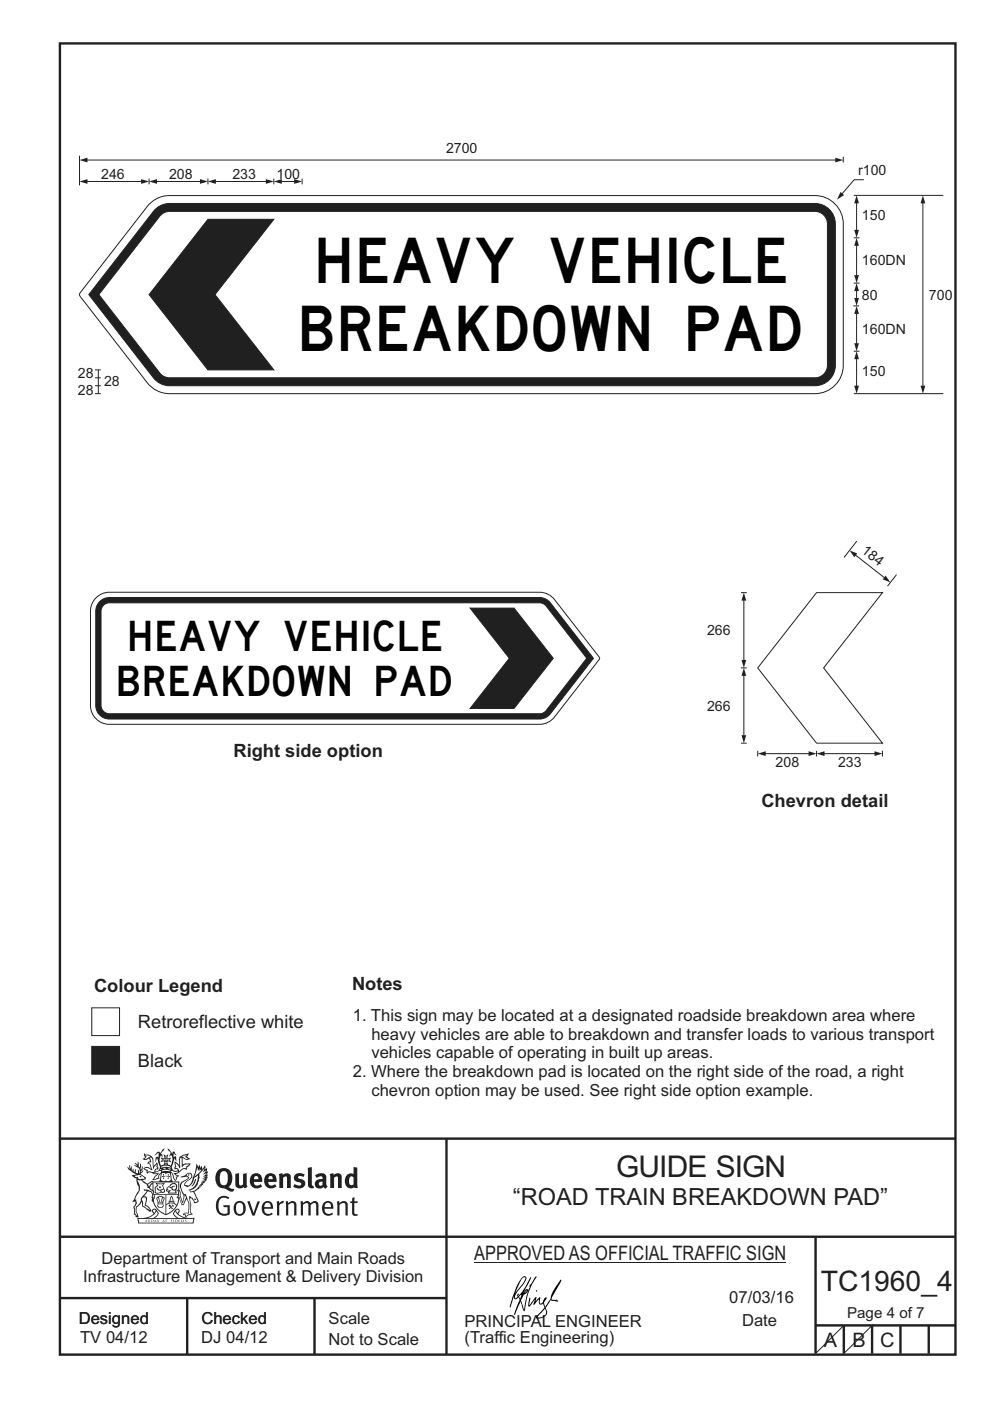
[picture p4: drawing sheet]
<svg xmlns="http://www.w3.org/2000/svg" width="210mm" height="297mm" viewBox="0 0 210 297" stroke-linecap="round" stroke-linejoin="round" font-family="sans-serif">
<g fill="none" stroke="#231f20" stroke-width=".51">
<path d="M12.7 9.2h190v278h-190zM12.7 241.4h189.9M94.7 241.4v45.8M12.7 275.2h82M12.7 262.2h190.1M39.7 275.2v12M66.7 275.2v12M173 262.2v24.8M173 281h29.6M179 281v6M185 281v6M191 281v6"/>
<path d="M197 281v6"/>
</g>
<g fill="#231f20">
<path d="M47 248.5a2.55 2.55 0 0 0 0 2.7l.3 .1a.81 .81 0 0 0 1-.9v-.6a1.04 1.04 0 0 0-1.1-1.5zM46.3 248.1a1.82 1.82 0 0 1 2.1-.2 1.82 1.82 0 0 1 .9 1.9 2.29 2.29 0 0 1-.8 1.9l.7 .3h.5l-.2 .6a2.87 2.87 0 0 1-2-.7 2.12 2.12 0 0 1-1.7-3.1z" fill-rule="evenodd"/>
<path d="M49.9 248.9l.8-.2v2a.46 .46 0 0 0 .2 .6 .46 .46 0 0 0 .7-.2v-2.2l.7-.2v2.4l.2 .5-.6 .4-.2-.3a1.02 1.02 0 0 1-1.2 .2 1.02 1.02 0 0 1-.6-1.1z" fill-rule="evenodd"/>
<path d="M54 249.5l-.1 .5h.9a.49 .49 0 0 0-.2-.6 .49 .49 0 0 0-.6 .1zM53.4 249.2a1.34 1.34 0 0 1 1.6-.3 1.34 1.34 0 0 1 .6 1.5v.2h-1.7a.77 .77 0 0 0 .5 .8 .77 .77 0 0 0 .9-.3l.3 .4a1.59 1.59 0 0 1-2.1 .2 1.59 1.59 0 0 1-.4-2z" fill-rule="evenodd"/>
<path d="M57 249.5l-.1 .5h.9a.49 .49 0 0 0-.2-.6 .49 .49 0 0 0-.6 .1zM56.4 249.2a1.34 1.34 0 0 1 1.6-.3 1.34 1.34 0 0 1 .7 1.5v.2h-1.8a.77 .77 0 0 0 .5 .8 .77 .77 0 0 0 .9-.3l.3 .4a1.59 1.59 0 0 1-2 .2 1.59 1.59 0 0 1-.5-2z" fill-rule="evenodd"/>
<path d="M59.1 248.9l.8-.2 .1 .4a.95 .95 0 0 1 1-.3 .95 .95 0 0 1 .7 .8v2.3h-.8v-2.3a.46 .46 0 0 0-.8 .1v2.2h-.9z" fill-rule="evenodd"/>
<path d="M62.5 249.1a1.75 1.75 0 0 1 2.1-.1l-.2 .5-.6-.2a.43 .43 0 0 0-.6 .3l.4 .3a1.04 1.04 0 0 1 1.2 1.2 1.04 1.04 0 0 1-1.4 .9l-1.2-.4 .3-.6 1 .4 .4-.4a.88 .88 0 0 0-1-.5l-.4-.2-.1-.4z" fill-rule="evenodd"/>
<path d="M65.3 247.6l.8-.2 .1 3.8 .2 .2 .2 .5a.88 .88 0 0 1-1-.1 .88 .88 0 0 1-.3-1z" fill-rule="evenodd"/>
<path d="M67.8 250.6a.43 .43 0 0 0-.1 .7 .43 .43 0 0 0 .7-.1v-.7zM66.8 249.2a1.7 1.7 0 0 1 2.4 .1v1.8l.3 .4-.4 .5-.5-.3a1.03 1.03 0 0 1-1.7-.2 1.03 1.03 0 0 1 .8-1.5h.7v-.4a.8 .8 0 0 0-1.2 .1z" fill-rule="evenodd"/>
<path d="M69.9 248.9l.8-.2 .1 .4a.95 .95 0 0 1 1-.3 .95 .95 0 0 1 .7 .8v2.3h-.8v-2.3a.46 .46 0 0 0-.8 .1v2.2h-.8z" fill-rule="evenodd"/>
<path d="M74.3 249.5a1.48 1.48 0 0 0 0 1.7l.4 .1 .3-.2v-1.5l-.3-.2zM75 247.4l.8 .2 .1 4.3h-.7l-.1-.2a1.26 1.26 0 0 1-1.4 0 1.26 1.26 0 0 1-.6-1.3 1.29 1.29 0 0 1 .5-1.3 1.29 1.29 0 0 1 1.4-.2z" fill-rule="evenodd"/>
<path d="M46.4 253.9a1.72 1.72 0 0 1 2.2 0l-.2 .3a1.24 1.24 0 0 0-1.4-.1 1.24 1.24 0 0 0-.7 1.3 1.49 1.49 0 0 0 1.3 2l.7-.2v-1.3h-.9l-.1-.4h1.4v2a1.93 1.93 0 0 1-2.2-.1 1.93 1.93 0 0 1-.7-2.2l.2-.7z" fill-rule="evenodd"/>
<path d="M50.3 255.2a1.65 1.65 0 0 0 .3 2.2 .99 .99 0 0 0 1-1.5 .78 .78 0 0 0-.4-.8 .78 .78 0 0 0-.9 .1zM50 254.9a1.33 1.33 0 0 1 1.6-.1 1.33 1.33 0 0 1 .5 1.5 1.31 1.31 0 0 1-1.3 1.5 1.31 1.31 0 0 1-1.3-1.6l.1-.5z" fill-rule="evenodd"/>
<path d="M52.5 254.7l.4-.1 .9 2.6 .8-2.5h.5l-1.1 3h-.5z" fill-rule="evenodd"/>
<path d="M56.2 255.2l-.2 .7h1.4a.7 .7 0 0 0-.3-.8 .7 .7 0 0 0-.9 .1zM55.9 255a1.22 1.22 0 0 1 1.5-.2 1.22 1.22 0 0 1 .5 1.5h-1.9a.93 .93 0 0 0 .5 1 .93 .93 0 0 0 1.2-.2l.1 .3a1.43 1.43 0 0 1-1.7 .1 1.43 1.43 0 0 1-.6-1.7z" fill-rule="evenodd"/>
<path d="M58.7 254.8l.4-.2 .1 .5 .4-.3 .6-.2-.2 .6a.66 .66 0 0 0-.8 .6v1.9h-.4z" fill-rule="evenodd"/>
<path d="M60.6 254.8l.4-.2 .1 .5a.94 .94 0 0 1 1-.4 .94 .94 0 0 1 .8 .7v2.3h-.5l-.1-2.5a.81 .81 0 0 0-1.2 .3v2.2h-.4z" fill-rule="evenodd"/>
<path d="M63.7 254.7l.5-.1 .1 .5 .4-.3a.78 .78 0 0 1 1.1 .3 .9 .9 0 0 1 1-.5 .9 .9 0 0 1 .7 .8v2.3h-.4l-.1-2.5a.67 .67 0 0 0-1.1 .3v2.2h-.5v-2.4l-.4-.2-.7 .4v2.2h-.5z" fill-rule="evenodd"/>
<path d="M69 255.2l-.2 .7h1.4a.7 .7 0 0 0-.3-.8 .7 .7 0 0 0-.9 .1zM68.7 255a1.22 1.22 0 0 1 1.5-.2 1.22 1.22 0 0 1 .5 1.5h-1.9a.93 .93 0 0 0 .5 1 .93 .93 0 0 0 1.2-.2l.1 .3a1.44 1.44 0 0 1-1.7 .1 1.44 1.44 0 0 1-.6-1.7z" fill-rule="evenodd"/>
<path d="M71.4 254.8l.5-.2 .1 .5a.94 .94 0 0 1 1-.4 .94 .94 0 0 1 .7 .7v2.3h-.4l-.1-2.5a.81 .81 0 0 0-1.2 .3v2.2h-.5z" fill-rule="evenodd"/>
<path d="M74.7 254l.5-.2v.9h.7l-.1 .4h-.7l.1 2.2 .1 .1h.5l.1 .3a.75 .75 0 0 1-1.2-.6v-2h-.4v-.4h.4z" fill-rule="evenodd"/>
<path d="M30.8 244.9l1.1 .3-.9 .5h-.4l.5-.5zM31.8 245.5l.2-.1a2.44 2.44 0 0 1 .4 2l.1 .4 .7-1-.1 .6 .3 .3a.57 .57 0 0 0-.6 .8l-1-.2-.5 .2 .1-.5-.7-.2 .6-.2 1 .5 .1-.1-.6-1.3-.2-.1 .5-.1zM30.7 244.5l-.2 .4 .3 .4-.6 .4a1.04 1.04 0 0 0 1.4-.1l.2 .7h-.4l-.2 .4a.94 .94 0 0 1 .9 1.1l-.2-.1a1.16 1.16 0 0 0-1.5-.1l.3 .4 .4 .2 .1 .5 .2 .2v-.2a.94 .94 0 0 1 1.1 .2h.9l-1.2 1.2a1.13 1.13 0 0 0 1.2-.2l.4-.1-.1-.4 .5-.7a.83 .83 0 0 0-.6 1.1l-.3-.1-.7 .3 1.1-1.4-.5 .2-.5-.1 1.3-.5-.2-.2-.8 .4v-.3l.2-.2 .3 .1 .1-.3-.2-.4v-.6l-.2-.3-.6 .9v-.7a1.42 1.42 0 0 0-1.7-1.8z" fill-rule="evenodd"/>
<path d="M38.5 245.3l.5-.3 .7-.1-.6 .3 .8 .5h-.3zM38.3 245.5h.2l.1 2a1.69 1.69 0 0 1 1.5-.7l-.7 .5 .1 .5a1.1 1.1 0 0 0-1.5 .6l-.1-.5-.2-.2h-.5l.2-.4-.2-.7a1.42 1.42 0 0 1 .8 1.1l.2-.1zM37.1 246.2l.1 1-.2 .3v.5l.6-.1 .1 .2a.96 .96 0 0 1-1.1-.1l-.1 .1a1.06 1.06 0 0 0 1.3 .2v.1a.72 .72 0 0 1-1 .2l.3 .5 .6 .3-.4 .1-.1 .7-.3-.4-.3-1.1-.4-.4 .4 .9a1.54 1.54 0 0 0 .6 1.2l.2-.3a.58 .58 0 0 1 .5-.7l.1-.2h-.3l-.4-.3 .9-.5a.93 .93 0 0 1 1.1-.5l.1 .2 .2-.1 .1-.5a.99 .99 0 0 0 .7-.9l-1.3 .1-.4 .3v-1.5l.9 .4 .8-.3h-.3l-.5-.4 .4-.7-.7 .2a1.46 1.46 0 0 0-1.3 2.1v.4l-.2-.4z" fill-rule="evenodd"/>
<path d="M35.6 248.9l.2 .1-.1 .4h.3l-.3 .1v.5l-.1-.6h-.3l.3-.1z" fill-rule="evenodd"/>
<path d="M34.6 248.9l.2 .1-.1 .3 .4 .1h-.4v.6l-.1-.5-.3-.1h.3z" fill-rule="evenodd"/>
<path d="M34.3 248.8a.57 .57 0 0 1 .9 .2 .57 .57 0 0 1 .9-.2l.2 1.4-.2 .1a.57 .57 0 0 1-.9-.1 .69 .69 0 0 1-1.1 0zM34.2 248.1l-.3 2.1-.2 .4h2.9l-.1-.4-.3-2.1h-.2v.3l-.8-.1-.9 .1 .1-.3z" fill-rule="evenodd"/>
<path d="M34.2 252.4a.3 .3 0 0 0 .6 0 .3 .3 0 0 0-.6 0zM33.3 251l.3 .3-.3 .3a.79 .79 0 0 0 0 1.3l.8-.2-.1-.3a.55 .55 0 0 1-.7-.6h.1l.1 .3 .4 .1 .8-.2-.4-.7 .4-.3-.7 .1zM33 250.7l1.1 .2 .9-.2-.4 .7 .4 1.1a.56 .56 0 0 1-.8 .3l-.2 .1a.73 .73 0 0 1-.9 .1 .73 .73 0 0 1-.3-.9v-.4l.5-.4z" fill-rule="evenodd"/>
<path d="M35.6 251.9l.7-.5a.58 .58 0 0 1 1-.1 .58 .58 0 0 1-.5 .9l-.2-.3a.43 .43 0 0 1 .6-.3v-.1a.57 .57 0 0 0-.8 .2l-.2-.1-.3 .2 .4 .1a.55 .55 0 0 0 .9 .5v.5h-1.3l.3-.4-.1-.2-.6 .1 .2-.2-.2-.1zM35.4 251.8l-.1 .2a.39 .39 0 0 0 .2 .7l.3-.1-.2 .5h1.9l-.1-.8a.86 .86 0 0 0-.1-1.4 .86 .86 0 0 0-1.3 .4z" fill-rule="evenodd"/>
<path d="M36 254.8h.8v.2h-.8zM36.4 253.8l.2 .8h-.4zM36.4 253.5l-.3 .5-.1 .6h-.2v.4l-.7 .4 .1 .2a1.48 1.48 0 0 1 2.2 .1l.2-.1-.6-.5v-.5h-.2l-.1-.6z" fill-rule="evenodd"/>
<path d="M35.8 255.4l.3 .1 .2 .3 .3-.2-.2-.2a.38 .38 0 0 1 .4 .5l-.1-.2-.3 .3 .3 .2-.3 .2-.1-.3-.4 .3-.1-.2 .4-.3-.2-.1-.1 .1z" fill-rule="evenodd"/>
<path d="M34.5 254h.2v.2l-.3 .6h-.1zM33.6 255.3h.9v.2a.55 .55 0 0 1-.8 .4v-.2h-.2zM33.4 254h.2l.2 .8h-.2zM33.6 255h.8l.1 .1-.8 .1zM33.8 253.7h.5l-.2 1.1h-.2zM33.3 253.8l-.1 .3 .3 1.2a.48 .48 0 0 0-.1 .5 .48 .48 0 0 0 .4 .3l.6-.1a.49 .49 0 0 0 .2-.7l.3-1.2-.1-.3a1.42 1.42 0 0 0-1.5 0z" fill-rule="evenodd"/>
<path d="M33.6 251.6h.5l.1 .3h-.4z" fill-rule="evenodd"/>
<path d="M41.3 250.1l.3-.2-.2 .9-.6 .7h-.2l.5-.7z" fill-rule="evenodd"/>
<path d="M39.7 249l.3-.2 .5 .2a.88 .88 0 0 1-.6 1.1 1.22 1.22 0 0 0-.8 1.3l.5 .2a.72 .72 0 0 0 .9-.4l.5-.8 .2-.6 .8-.6v.3a2.85 2.85 0 0 1-2 2.8l.1 .1a2.13 2.13 0 0 0 1.9-1.5l-.1-.2a2.01 2.01 0 0 0 .3-1.8l1.2-1.3-.4 1 .7-.5-.7 1 .8-.4-.8 .8 .7-.1-.9 .5 .8-.1-.8 .4h.7l-.8 .3 .3 .2h-.4l.2 .4-.4-.1 .2 .3h-.4l.1 .3h-.1a2.16 2.16 0 0 1-2 1l.1 .2h.4a.76 .76 0 0 1 .7 .7l.5 1.2-.6 .2a1.45 1.45 0 0 0-1.2-1.3l.3 1.8-.1 1.9 .4 .2a1.07 1.07 0 0 0-1.2 .4v-.3l-.5-.2a.87 .87 0 0 1 1-.1l.1-.7a4.4 4.4 0 0 0-.6-3.1l-.1-.3h-.2a2.16 2.16 0 0 1-.7-2.2l.3-.3 1.2-.8a.55 .55 0 0 0-.4-.7zM37.8 252.4a.76 .76 0 0 1 .3 1.1l.6 1.6 .4-1.7 .2 .1a.61 .61 0 0 1-.1 .9l-.3 .9h-.2l-.7-1.6-.3 .1a1.18 1.18 0 0 0 .1-1.4zM41.8 247.5l.2 .8 .3-.6v.6l.3-.5a1.9 1.9 0 0 1-1.1 1.4l-.3 .3zM38.2 249.6l1.4-.1 .2 .1v.3l-.5 .3a1.26 1.26 0 0 0-1 1.9l.2 .7a1.84 1.84 0 0 1 .2 2l-.4-1.3a.96 .96 0 0 0-.4-1.3l-.4 .3a.78 .78 0 0 1-.1 1.3l.2 .2h.4l.4 1.1a.38 .38 0 0 0 .2 .4 .38 .38 0 0 0 .4-.1l.6-1.2a2.94 2.94 0 0 1 .3 2.5v.5l-.8-.1-.3 .4v.2l.4-.1 .1 .4 .2 .1a1.02 1.02 0 0 1 1.3-.5l-.1-.4-.3-.1 .2-1.7-.3-1.4 .1 .1a1.14 1.14 0 0 1 .7 .9 .63 .63 0 0 0 .9-.2 .63 .63 0 0 0-.2-.8l-.6-1.3 .9-.6 .2-.3 .2-.1v-.2h.3l-.1-.3h.4l-.1-.3 .5-.1-.2-.2 .5-.4 .1-.2-.3 .1 .5-.6-.3 .1 .3-.6-.4 .1 .4-.5v-.3l-.3 .2 .1-.6v-.3l-.4 .3-.1-.8-.5 .8-.2-.7-.2 .5-.3-.8-.1 .6-.5-.8-.1 1.4-.7 1.9a1.81 1.81 0 0 1-.9 1.4l-.6-.2a1.75 1.75 0 0 1 1.1-1.2 .75 .75 0 0 0 .1-1.3 .75 .75 0 0 0-1.2 .5z" fill-rule="evenodd"/>
<path d="M41.2 254.2l.3-.1 .1 .3h-.4z" fill-rule="evenodd"/>
<path d="M29.4 258.4h11.6l-.2 .8h-11.3zM31.3 258.2l.5-.1a2.48 2.48 0 0 0 1.4-1.3l.2 .6-.5 .5-.4 .3zM32.5 256.6l.3-.2 .2 .2-.3 .6zM37.2 256.8a2.65 2.65 0 0 0 1.8 1.4h-1.1l-.5-.3-.5-.5zM37.4 256.6l.2-.2 .3 .2-.3 .6zM29.2 258.2l.1 1.2h11.7l.3-1.1-.2-.1a4.1 4.1 0 0 1-3.3-.9l.3-.4-.1-.5a1.06 1.06 0 0 0-1.3 .9l.2 .4 .6 .5h-4.7l.3-.1a.84 .84 0 0 0 .6-.7 .84 .84 0 0 0-.5-.9l-.3-.2-.5 .1-.1 .5 .3 .4a4.2 4.2 0 0 1-3.4 .9z" fill-rule="evenodd"/>
<path d="M31 258.7l.1 .2h-.2zM31 258.6l-.3 .5 .4-.1 .2 .1z" fill-rule="evenodd"/>
<path d="M31.3 258.6h.2v.4a.25 .25 0 0 0 .3-.1 .25 .25 0 0 0-.1-.3h.1a.29 .29 0 0 1 0 .4 .29 .29 0 0 1-.4 0 .29 .29 0 0 1 0-.4z" fill-rule="evenodd"/>
<path d="M32.2 258.6a.22 .22 0 0 1 .3 .2 .22 .22 0 0 1-.3 .2zM32 258.6v.5a.33 .33 0 0 0 .5-.1 .33 .33 0 0 0 0-.4 .33 .33 0 0 0-.5 0z" fill-rule="evenodd"/>
<path d="M32.9 258.7l.1 .2h-.2zM32.9 258.6l-.2 .5 .3-.1 .2 .1z" fill-rule="evenodd"/>
<path d="M33.3 258.6h.2v.2l.3-.2-.2 .2 .2 .3-.3-.2-.1 .2h-.1l.2-.3z" fill-rule="evenodd"/>
<path d="M34.7 258.7l.1 .2h-.2zM34.7 258.6l-.3 .5 .4-.1 .2 .1z" fill-rule="evenodd"/>
<path d="M35 258.6h.4h-.1v.5h-.2l.1-.5z" fill-rule="evenodd"/>
<path d="M36.2 258.6h.3h-.2v.2h.2h-.2l.1 .3h-.2z" fill-rule="evenodd"/>
<path d="M36.7 258.6h.2v.5h-.2z" fill-rule="evenodd"/>
<path d="M37.3 258.6a.22 .22 0 0 1 .3 .2 .22 .22 0 0 1-.3 .2zM37.1 258.6v.5a.33 .33 0 0 0 .5-.1 .33 .33 0 0 0 0-.4 .33 .33 0 0 0-.5 0z" fill-rule="evenodd"/>
<path d="M37.8 258.6h.3h-.1v.2h.1h-.1v.2l.1 .1h-.3z" fill-rule="evenodd"/>
<path d="M38.3 258.6h.3l-.1 .4 .2 .1h-.4z" fill-rule="evenodd"/>
<path d="M38.9 258.6h.2v.5h-.2z" fill-rule="evenodd"/>
<path d="M39.3 258.6h.2l-.2 .1 .2 .2-.1 .2h-.1v-.2l.2 .1z" fill-rule="evenodd"/>
<path d="M34.2 247.4a1.51 1.51 0 0 1 2 .2 2.67 2.67 0 0 0-2.1 0zM35.7 247.6l.4 .2 .1 .2-.4-.1zM34.6 247.7l.4-.1 .2 .2h-.4zM34 247.9l.3 .1-.3 .1zM34.9 246.9l.3-.2 .2 .2zM34.9 245.7h.2v.4h-.2zM35 245.1l.2 .2 .2-.2-.1 .4h-.2zM35.1 246.3h.2l.1 .4-.2-.2-.2 .2zM35.3 245.7h.2v.4h-.2zM34.4 245.7l.3 .1v.2l-.3 .1 .2-.2zM35.7 245.8l.3-.1-.2 .2 .2 .2-.4-.1zM32.7 244.9l1-.5-.1 1-.2-.1-.4 .1-.2 1.1 .5-1 .2 .9a1.84 1.84 0 0 1 .3 1.7l.4 .1a2.48 2.48 0 0 1 2.2 .1l.2-.3-.2-.7 .7-1.7 .4 .6-.2-1-.2-.1-.2 .3v-.9l.6 .4-.6-.7h-.3l-.1 .4-.5-.8-.5-.3 .2 .4 .5 .6-.4 .7 .4-.3a2.06 2.06 0 0 1 0 2.2l-.6-.2-.1-.6 .1-.1 .8 .2-.4-.5 .4-.5-.7 .2-.2-.2 .2-.7-.5 .4-.5-.4 .2 .7-.2 .2-.7-.2 .4 .5-.4 .5 .7-.2 .2 .1-.2 .6-.5 .2a2.02 2.02 0 0 1 0-2.2l.3 .5-.1-.6-.3-.1 .8-1.2-.5 .3-.4 .7-.2-.3a.8 .8 0 0 0-.8 .5z" fill-rule="evenodd"/>
<path d="M29.2 250.1l.3 .2a.61 .61 0 0 1 .8 .3l.3 .2a.8 .8 0 0 1 .6 1l.4 .1 .5 .6a1 1 0 0 1 .5 1l-.1 .7v-.5h-.1a.96 .96 0 0 0-.8-1.3l-.3-.2h-.6l-.1-.1-.2 .1 .2 .3h.5l-1.1 1.4-.2 .9-.4 .6a1.33 1.33 0 0 0-.5 1.8l.2 .5a1.26 1.26 0 0 1-.5-1.4l-.1-.4a1.56 1.56 0 0 0 .4-1.7l-.3 .2 .2-.5a3.2 3.2 0 0 0 .7-3zM30.4 253.9h.4a2.06 2.06 0 0 1-.1 1.6l.7 .5 .4 .5-.6-.2-.8-.6-.1-.9a.51 .51 0 0 1 .1-.9zM28.6 249.3a1.52 1.52 0 0 1 2.1 .6l-1.1 .1-.2-.1-.2-.4-.4 .1zM27.5 247v.8l-.3-.4-.2 .1a3.1 3.1 0 0 0 2 1.5l-1 .1 .5 .6 .5 .1v1.1a1.84 1.84 0 0 1-.2 2.5l-.4 .9-.4 .4 .3 .1 .4-.1 .1 .4-.2 .5-.3 .2 .1 1.8 .2-.1 .2 .6h.2l.4-.1-.1-.5a1.3 1.3 0 0 1-.1-1.6l.8-1.1 .2 1.1 .6 .2 .4 .6 .2-.2 .2 .4 .5-.1a1.85 1.85 0 0 0-1.2-1.3l.1-.3a1.39 1.39 0 0 0 0-1.5h-.5l.5-.6a.66 .66 0 0 1 .9-.4 .66 .66 0 0 1 .3 .9l-.1 .4h.2v.1l-.2 .3 .2 .5 .2-.3a2.24 2.24 0 0 0 .1-2.2 .73 .73 0 0 1-.7-.6 .73 .73 0 0 1 .5-.8l.1-.2a.94 .94 0 0 0-.9 .8 .48 .48 0 0 1-.1-.5 .48 .48 0 0 1 .5-.3l.5-.3a.51 .51 0 0 0-.8 .2l-.5 .3-1-.8 .6-.1 .1-.5-1.1-.7 .5-.4v-.4l-.5 .5 .1-.2a.69 .69 0 0 0 .2-1.1v.5l-.3 .2 .1-1.1-.3-.2 .1 .6-.1 .2-.4-1.2v.6l-.7-.3 .6 .6-.6-.2 .2 .3a1 1 0 0 1 .8 1.5l-.2-.8v.8l-.5-.2-.1-.7-.2 .6-.2-.1v-.6l-.2 .4-.2-.2 .1-.7-.2 .5z" fill-rule="evenodd"/>
<path d="M29.5 249.5l.3-.2 .3 .3z" fill-rule="evenodd"/>
<path d="M32.4 250.5h5.6v2l-.2-.1v-1.7h-5.2v2.5h5.2v-.8l.1 .2-.1 1.1v-.3h-2.5v4a4.1 4.1 0 0 0 2.6-3.6l.1-.1a4 4 0 0 1-2.8 3.9 4.2 4.2 0 0 1-2.8-4.7l.1 1.3 .1-.1a3.8 3.8 0 0 0 2.5 3.3v-4h-2.5l-.2-.9z" fill-rule="evenodd"/>
<circle cx="40" cy="249.1" r=".17"/>
</g>
<path d="M100.6 267.7h66.2M179 281l-6 6" fill="none" stroke="#231f20" stroke-width=".21"/>
<g fill="#000">
<path d="M111.6 273.7l.2-.2-.5 .7zM110.4 274.5l.2 .1-.3 .8-.2-.5zM110.9 270.9h.5a9.3 9.3 0 0 1-2 3.1l-.1 .3 1-2.5zM110.6 271a14.7 14.7 0 0 0-2.2 4.9l-.3 1.2 .1 .1 .8-2.3a.42 .42 0 0 0 .2 .6 .42 .42 0 0 0 .6-.3l.2-.1 .2 .5-1.1 3.2h.2l1.1-2.9 .6 1.9 .2 .2 .2-.5a13.5 13.5 0 0 1 2-6.2l.4-.5-.1-.2-1.6 2.1 .4-.1a14.9 14.9 0 0 0-1.3 5.1l-.4-1.1a1.39 1.39 0 0 1 .2-1.9l.1-.2a.92 .92 0 0 0 .8-1.2 .75 .75 0 0 0-.8 .7l-.1 .2 1.6-3.4h-.1l-.4 .7a10.5 10.5 0 0 1-2.2 3.3l.2-.5a.32 .32 0 0 0-.4 .2 .32 .32 0 0 0 .1 .4l-.5 .4a3.2 3.2 0 0 1 1.1-2.3l.5-.6a2.49 2.49 0 0 0 .7-1.6l-.4-.2z" fill-rule="evenodd"/>
<path d="M113.7 273.6l.3 .2h-.3z" fill-rule="evenodd"/>
<path d="M115.6 277.5a1.15 1.15 0 0 1 .1 1.3 1.15 1.15 0 0 1-1.2 .5l-.6 .1zM112.2 275.2l-.2 1.6 .2 .2 1.2-1.5-.2 1.1 1.1-1.1a.94 .94 0 0 0 .4 1.1l.5-.3 .3 .9-1.2 1.3a.98 .98 0 0 0-.5 1 1.9 1.9 0 0 0 2.3-1.3l-.1-.2a1.02 1.02 0 0 1 .2-1.4l.6-1 1.5 .3-.2-.4v.2l-1.1-.1v-.3l2-3.6 .1-.2-.2-.2-1.7 2.8a6.6 6.6 0 0 1-1.6 2.9l-.1-.2a1.01 1.01 0 0 1 .4-1.4l.1-.2-.3-.1-.4 .4-.1 .5-.6 .4-.1-.4 .1-.9-.2-.1-.9 1 .3-1h-.2l-1.4 1.8 .3-1.5v-.1z" fill-rule="evenodd"/>
</g>
<path d="M19.5 221.9h5.9v5.8h-5.9z" fill-rule="evenodd" fill="#231f20" stroke="#231f20" stroke-width=".21"/>
<path d="M19.5 213.7h5.9v5.9h-5.9z" fill-rule="evenodd" fill="#fff" stroke="#231f20" stroke-width=".21"/>
<path d="M157.2 125.6h1.2M157.8 127.2v12.9M173.2 159.2v1.2" fill="none" stroke="#231f20" stroke-width=".21"/>
<g fill="#231f20">
<path d="M157.3 139.9h1l-.5 1.7z"/>
<path d="M157.8 125.6l.5 1.7h-1z"/>
</g>
<path d="M162.3 159.8h9.3" fill="none" stroke="#231f20" stroke-width=".21"/>
<g fill="#231f20">
<path d="M160.7 159.8l1.7-.5v1z"/>
<path d="M171.5 159.3l1.7 .5-1.7 .5z"/>
</g>
<path d="M157.2 141.6h1.2M157.8 143.2v12.8M160.7 159.2v1.2" fill="none" stroke="#231f20" stroke-width=".21"/>
<g fill="#231f20">
<path d="M157.3 155.9h1l-.5 1.7z"/>
<path d="M157.8 141.6l.5 1.7h-1z"/>
</g>
<path d="M173.2 125.6h14l-12.5 16 12.5 16h-14l-12.5-16zM157.2 157.6h1.2M174.7 159.8h10.9M187.2 159.2v1.2" fill="none" stroke="#231f20" stroke-width=".21"/>
<g fill="#231f20">
<path d="M185.5 159.3l1.7 .5-1.7 .5z"/>
<path d="M173.2 159.8l1.7-.5v1z"/>
</g>
<path d="M181.4 117.7l6.2 4.8" fill="none" stroke="#231f20" stroke-width=".21"/>
<g fill="#231f20">
<path d="M180.2 116.7l1.6 .6-.6 .8z"/>
<path d="M187.8 122l1.1 1.5-1.7-.7z"/>
</g>
<path d="M181.7 114.8l-2.7 3.4M190.2 121.8l-2 2.5" fill="none" stroke="#231f20" stroke-width=".21"/>
<path d="M31.6 43.3l1.1-.8a6 6 0 0 1 3.3-1h136.9a6 6 0 0 1 6 6v30a6 6 0 0 1-6 6h-136.9a6 6 0 0 1-4.8-2.4l-14.2-18.2-.1-.4 .1-.5z" fill-rule="evenodd" fill="#fff" stroke="#231f20" stroke-width=".21"/>
<path d="M32.9 44.4l1.4-.9 1.7-.4h136.9a4.3 4.3 0 0 1 4.3 4.4v30a4.3 4.3 0 0 1-4.3 4.3h-136.9a4.3 4.3 0 0 1-3.5-1.8l-13.7-17.5z" fill-rule="evenodd" fill="#231f20" stroke="#231f20" stroke-width=".21"/>
<path d="M34.2 45.5a2.62 2.62 0 0 1 1.8-.7h136.9a2.66 2.66 0 0 1 2.6 2.7v30a2.66 2.66 0 0 1-2.6 2.6h-136.9a2.63 2.63 0 0 1-2.2-1.1l-12.8-16.5z" fill-rule="evenodd" fill="#fff" stroke="#231f20" stroke-width=".21"/>
<path d="M16.9 33v6.3M18.4 33.9h158.9" fill="none" stroke="#231f20" stroke-width=".21"/>
<g fill="#231f20">
<path d="M16.9 33.9l1.7-.5v1z"/>
<path d="M177.2 33.4l1.7 .5-1.7 .5z"/>
</g>
<path d="M18.4 38.5h11.7M31.6 37.9v1.2" fill="none" stroke="#231f20" stroke-width=".21"/>
<g fill="#231f20">
<path d="M16.9 38.5l1.7-.5v1z"/>
<path d="M29.9 38l1.7 .5-1.7 .5z"/>
</g>
<path d="M33.2 38.5h9.4" fill="none" stroke="#231f20" stroke-width=".21"/>
<g fill="#231f20">
<path d="M42.4 38l1.7 .5-1.7 .5z"/>
<path d="M31.6 38.5l1.7-.5v1z"/>
</g>
<path d="M44.1 37.9v1.2M45.6 38.5h10.9M64.1 37.9v1.2" fill="none" stroke="#231f20" stroke-width=".21"/>
<g fill="#231f20">
<path d="M44.1 38.5l1.7-.5v1z"/>
<path d="M56.4 38l1.7 .5-1.7 .5z"/>
</g>
<path d="M59.6 38.5h2.9" fill="none" stroke="#231f20" stroke-width=".21"/>
<g fill="#231f20">
<path d="M62.4 38l1.7 .5-1.7 .5z"/>
<path d="M58.1 38.5l1.7-.5v1z"/>
</g>
<path d="M58.1 37.9v1.2M20.2 78.4h1.2M20.9 78.4v5.1M181.1 74.5h1.2M181.7 76v5.9M20.2 81.8h1.2M20.2 80.1h1.2M20.2 83.5h1.2M181.1 83.5h19" fill="none" stroke="#231f20" stroke-width=".21"/>
<path d="M44.1 46.5h14l-12.5 16 12.5 15.9h-14l-12.5-15.9z" fill-rule="evenodd" fill="#231f20" stroke="#231f20" stroke-width=".21"/>
<g fill="#231f20">
<path d="M181.2 81.8h1l-.5 1.7z"/>
<path d="M181.7 74.5l.5 1.7h-1z"/>
</g>
<path d="M181 64.9h1.2M181.7 66.4v6.5" fill="none" stroke="#231f20" stroke-width=".21"/>
<g fill="#231f20">
<path d="M181.7 64.9l.5 1.7h-1z"/>
<path d="M181.2 72.8h1l-.5 1.7z"/>
</g>
<path d="M183.2 38.1h-2l-2.7 3" fill="none" stroke="#231f20" stroke-width=".21"/>
<path d="M178.3 40.7l.7 .7-1.5 .9z" fill="#231f20"/>
<path d="M178.9 33.2v1.3M181.1 41.4h19M181.7 43v5.9" fill="none" stroke="#231f20" stroke-width=".21"/>
<g fill="#231f20">
<path d="M181.2 48.7h1l-.5 1.7z"/>
<path d="M181.7 41.4l.5 1.7h-1z"/>
</g>
<path d="M181.1 50.4h1.2M181.7 52v6.5M181.1 60h1.2" fill="none" stroke="#231f20" stroke-width=".21"/>
<g fill="#231f20">
<path d="M181.7 50.4l.5 1.7h-1z"/>
<path d="M181.2 58.3h1l-.5 1.7z"/>
</g>
<path d="M195.8 43v38.9" fill="none" stroke="#231f20" stroke-width=".21"/>
<g fill="#231f20">
<path d="M195.8 41.4l.5 1.7h-1.1z"/>
<path d="M195.2 81.8h1.1l-.5 1.7z"/>
</g>
<path d="M181.7 61.6v1.7" fill="none" stroke="#231f20" stroke-width=".21"/>
<g fill="#231f20">
<path d="M181.2 63.2h1l-.5 1.7z"/>
<path d="M181.7 60l.5 1.7h-1z"/>
</g>
<path d="M20.4 126.7a4 4 0 0 1 2.8-1.1h91.3a4 4 0 0 1 3.1 1.6l9.6 12.4-9.6 12.4a4 4 0 0 1-3.1 1.6h-91.3a4 4 0 0 1-4-4v-20a4 4 0 0 1 1.2-2.9z" fill-rule="evenodd" fill="#fff" stroke="#231f20" stroke-width=".21"/>
<path d="M20.9 127.8a2.88 2.88 0 0 1 2.3-1.1h91.3a2.87 2.87 0 0 1 2.3 1.1l9.1 11.8-9.1 11.7a2.87 2.87 0 0 1-2.3 1.1h-91.3a2.89 2.89 0 0 1-2.9-2.8v-20l.1-.7z" fill-rule="evenodd" fill="#231f20" stroke="#231f20" stroke-width=".21"/>
<path d="M21.9 128.3l.8-.4 .5-.1h91.3a1.76 1.76 0 0 1 1.4 .7l8.6 11.1-8.6 11a1.75 1.75 0 0 1-1.4 .7h-91.3a1.77 1.77 0 0 1-1.8-1.7v-20l.1-.5z" fill-rule="evenodd" fill="#fff" stroke="#231f20" stroke-width=".21"/>
<path d="M99.7 128.9h9.3l8.3 10.7-8.3 10.6h-9.3l8.3-10.6z" fill-rule="evenodd" fill="#231f20" stroke="#231f20" stroke-width=".21"/>
<path d="M185.2 280.8l-6 5.9" fill="none" stroke="#231f20" stroke-width=".21"/>
<g font-size="9.6" fill="#010202">
<text x="67.7" y="60">HEAVY VEHICLE</text>
<text x="64.1" y="74.5">BREAKDOWN PAD</text>
</g>
<g font-size="6.4" fill="#010202">
<text x="27.6" y="137.9">HEAVY VEHICLE</text>
<text x="25.2" y="147.6">BREAKDOWN PAD</text>
</g>
<text font-size="6.4" fill="#231f20" x="130.7" y="249.6">GUIDE SIGN</text>
<text font-size="6" fill="#231f20" x="174.1" y="273.7">TC1960_4</text>
<text font-size="5" fill="#231f20" x="108.8" y="255.4">“ROAD TRAIN BREAKDOWN PAD”</text>
<g font-size="4.2" fill="#231f20">
<text x="100.6" y="267.2">APPROVED AS OFFICIAL TRAFFIC SIGN</text>
<text x="174.7" y="285.6">A</text>
<text x="180.8" y="285.6">B</text>
<text x="186.7" y="285.6">C</text>
</g>
<g font-size="3.9" fill="#231f20">
<text x="49.5" y="160.5">Right side option</text>
<text x="161.5" y="171.1">Chevron detail</text>
<text x="74.7" y="210">Notes</text>
<text x="19.9" y="210.4">Colour Legend</text>
<text x="29.3" y="218">Retroreflective white</text>
<text x="29.3" y="226.2">Black</text>
</g>
<g font-size="3.5" fill="#231f20">
<text x="74.8" y="216.5">1. This sign may be located at a designated roadside breakdown area where</text>
<text x="78.8" y="220.5">heavy vehicles are able to breakdown and transfer loads to various transport</text>
<text x="78.8" y="224.4">vehicles capable of operating in built up areas.</text>
<text x="74.8" y="228.3">2. Where the breakdown pad is located on the right side of the road, a right</text>
<text x="78.8" y="232.3">chevron option may be used. See right side option example.</text>
<text x="21.5" y="267.9">Department of Transport and Main Roads</text>
<text x="17.7" y="271.8">Infrastructure Management &amp; Delivery Division</text>
<text x="16.7" y="280.7">Designed</text>
<text x="42.7" y="280.7">Checked</text>
<text x="69.7" y="280.7">Scale</text>
<text x="98.5" y="281.4">PRINCIPAL ENGINEER</text>
<text x="154.7" y="276.2">07/03/16</text>
<text x="157.4" y="281.2">Date</text>
<text x="17" y="284.8">TV 04/12</text>
<text x="42.7" y="284.8">DJ 04/12</text>
<text x="69.7" y="285.2">Not to Scale</text>
<text x="98.5" y="284.8">(Traffic Engineering)</text>
</g>
<text font-size="3.2" fill="#231f20" x="179.7" y="279.5">Page 4 of 7</text>
<g font-size="3" fill="#231f20">
<text x="94.6" y="32.5">2700</text>
<text x="21.5" y="37.9">246</text>
<text x="35.8" y="37.9">208</text>
<text x="49.3" y="37.9">233</text>
<text x="58.6" y="37.9">100</text>
<text x="182" y="37.1">r100</text>
<text x="182.8" y="46.7">150</text>
<text x="182.8" y="56.3">160DN</text>
<text x="182.8" y="63.5">80</text>
<text x="197" y="63.5">700</text>
<text x="182.8" y="70.7">160DN</text>
<text x="16.5" y="83.7">28</text>
<text x="16.5" y="80.2">28</text>
<text x="22.1" y="81.8">28</text>
<text x="182.8" y="79.7">150</text>
<text x="182.6" y="117.1" transform="rotate(38 182.6 117.1)">184</text>
<text x="150" y="134.7">266</text>
<text x="150" y="150.6">266</text>
<text x="164.5" y="162.7">208</text>
<text x="177.7" y="162.7">233</text>
</g>
</svg>
